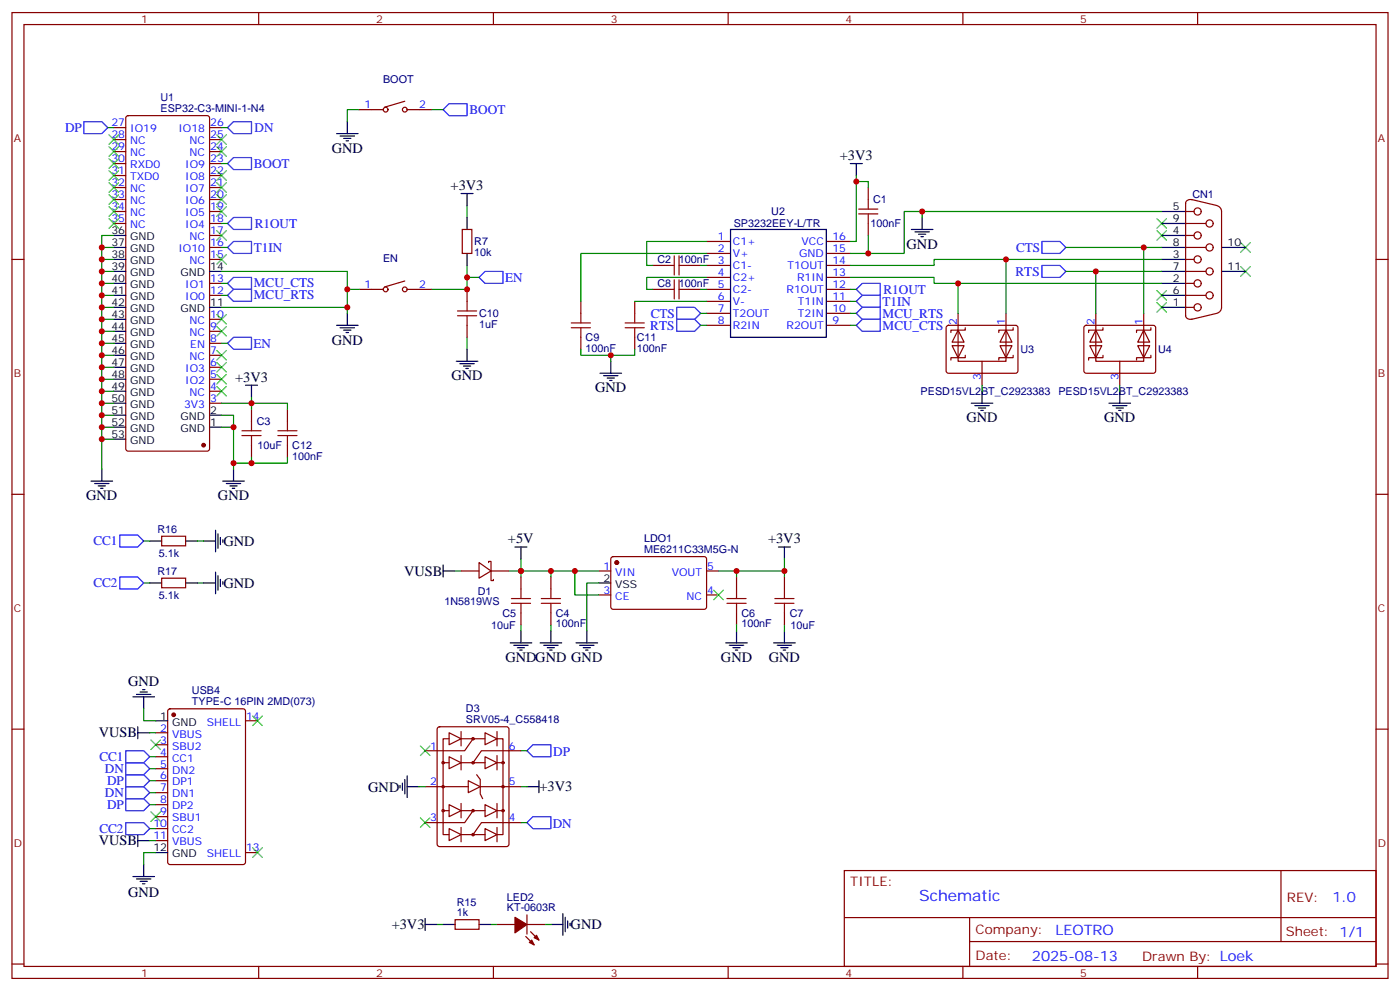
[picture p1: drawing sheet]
<svg xmlns="http://www.w3.org/2000/svg" width="412mm" height="292mm" viewBox="0 0 412 292" stroke-linecap="round" stroke-linejoin="round" font-family="sans-serif">
<g fill="none" stroke="#870000" stroke-width=".35">
<path d="M3.5 3.7h405.4v284.3h-405.4zM7.1 7.2h398.2v277.3h-398.2zM76.2 3.7v3.5M145.3 3.7v3.5M214.5 3.7v3.5M283.6 3.7v3.5M352.8 3.7v3.5M33.5 37.6h3.5M37.3 34.2l.4-.2h23.3l.7 .5v97.6l-.4 .7h-23.6l-.6-.4-.1-97.7zM61.7 37.6h3.6M105.8 32.3h7.1M119.2 29.8l-6 1.8"/>
<path d="M119.9 32.3h7.1M33.5 58.7h3.5M33.5 55.2h3.5M33.5 51.7h3.5M33.5 48.2h3.5M33.5 44.6h3.5M33.5 41.1h3.5M61.7 58.7h3.6M61.7 55.2h3.6M61.7 51.7h3.6M61.7 48.2h3.6M61.7 44.6h3.6"/>
<path d="M61.7 41.1h3.6M255.8 55.2v3.5M349.2 59.8v33.2M351 58.7l7.4 1.8M351.2 58.8a1.41 1.41 0 0 0-1.9 1.1M3.5 76.4h3.6M33.5 65.8h3.5M33.5 62.3h3.5M61.7 76.4h3.6M61.7 72.8h3.6M61.7 69.3h3.6M61.7 65.8h3.6"/>
<path d="M61.7 62.3h3.6M136.2 67.6h2.8v7h-2.8zM192.3 78.1h3.5M202.8 78.1h3.6M208.1 71.1h7.1M208.1 74.6h7.1M208.1 78.1h7.1M243.4 71.1h7.1M243.4 74.6h7.1M243.4 78.1h7.1M255.8 65.8v3.5M349.2 76.4h2.5"/>
<path d="M349.2 72.8h6M349.2 69.3h2.5M349.2 65.8h6M349.2 62.3h2.5M349.2 79.9h6M358.5 60.6a1.77 1.77 0 0 1 1.3 1.7v28.2a1.77 1.77 0 0 1-1.2 1.7M405.3 76.4h3.6M61.7 97.5h3.6M61.7 94h3.6M61.7 87h3.6M61.7 83.4h3.6M105.8 85.2h7.1"/>
<path d="M119.2 82.7l-6 1.8M119.9 85.2h7.1M137.6 85.2v3.5M137.6 95.8v3.5M171.1 88.7v3.6M171.1 99.3v3.5M187 88.7v3.6M187 99.3v3.5M192.3 85.2h3.5M202.8 85.2h3.6M208.1 81.7h7.1M208.1 85.2h7.1"/>
<path d="M208.1 88.7h7.1M208.1 92.3h7.1M208.1 95.8h7.1M243.4 81.7h7.1M243.4 85.2h7.1M243.4 88.7h7.1M243.4 92.3h7.1M243.4 95.8h7.1M278.9 96l.5-.2h20l.5 .7-.1 13-.6 .4-20.1-.1-.4-.6v-12.7zM282.2 97.2l1.8 3.5h-3.5zM282.2 92.3v14.1h14.1v-14.1M284.3 96.5v.7h-4.2v.7"/>
<path d="M296.3 97.2l1.8 3.5h-3.5zM298.4 96.5v.7h-4.2v.7M319.5 96l.5-.2h20l.4 .7v13l-.7 .4-20-.1-.4-.6v-12.7zM322.8 97.2l1.8 3.5h-3.6zM322.8 92.3v14.1h14.1v-14.1M324.9 96.5v.7h-4.2v.7M336.9 97.2l1.8 3.5h-3.6zM339 96.5v.7h-4.2v.7M349.2 87h6M349.2 83.4h2.5M349.2 90.5h2.5M349.3 92.8a1.31 1.31 0 0 0 1.9 1.1"/>
<path d="M358.4 92.3l-7.4 1.7M61.7 118.7h3.6M61.7 115.2h3.6M61.7 111.7h3.6M61.7 108.1h3.6M61.7 104.6h3.6M61.7 101.1h3.6M280.5 101.8h3.5l-1.8 3.5zM284.3 104.6v.7h-4.2v.7M289.3 106.4v7M294.6 101.8h3.5l-1.8 3.5zM298.4 104.6v.7h-4.2v.7"/>
<path d="M321 101.8h3.6l-1.8 3.5zM324.9 104.6v.7h-4.2v.7M329.8 106.4v7M335.1 101.8h3.6l-1.8 3.5zM339 104.6v.7h-4.2v.7M74.1 120.5v3.5M74.1 131.1v3.5M84.7 120.5v3.5M84.7 131.1v3.5M3.5 145.5h3.6M47.6 157.9h7.1v2.8h-7.1zM405.3 145.5h3.6"/>
<path d="M47.6 170.2h7.1v2.8h-7.1zM135.8 168.1h5.3M141.1 165.6l3.5 2.5-3.5 2.1zM143.9 165.6v-.3h.7v2.8M144.6 168.1v2.8h.7v-.3M144.6 168.1h5.3M153.5 169.9v3.5M162.3 169.9v3.5M176.4 168.1h3.5M176.4 175.2h3.5M180.2 164.1l.4-.2h27.1l.4 .7v14.4l-.7 .4-27.1-.1-.4-.6v-14.1zM208.1 168.1h3.6"/>
<path d="M208.1 175.2h3.6M217 169.9v3.5M231.1 169.9v3.5M153.5 180.4v3.6M162.3 180.4v3.6M217 180.4v3.6M231.1 180.4v3.6M3.5 214.7h3.6M45.9 215.7h3.5M45.9 219.3h3.5M49.6 208.9l.5-.2h21.5l.7 .4v44.7l-.4 .7h-21.8l-.7-.4v-44.7zM72.3 212.2h3.5"/>
<path d="M129 214.2l.5-.2h19.7l.7 .4v34.1l-.4 .7h-20l-.7-.4v-34.1zM132.3 215.7l3.5 1.8-3.5 1.8zM132.3 217.5h-1.8v28.2h1.8M135.8 215.4v4.2M135.8 217.5h7.1M139.3 217.5l-2.4 3.5h-11.7M142.9 215.7l3.5 1.8-3.5 1.8zM146.4 217.5h1.8v28.2h-1.8M146.4 215.4v4.2M405.3 214.7h3.6M45.9 222.8h3.5M45.9 226.3h3.5"/>
<path d="M45.9 229.8h3.5M45.9 233.4h3.5M45.9 236.9h3.5M125.2 231.6h12.7M130.5 224.5h1.8M130.5 238.7h1.8M132.3 222.8l3.5 1.7-3.5 1.8zM132.3 236.9l3.5 1.8-3.5 1.7zM135.8 222.4v4.3M135.8 236.5v4.3M135.8 224.5h7.1M135.8 238.7h7.1"/>
<path d="M137.9 229.8l3.6 1.8-3.6 1.8zM139.3 238.7l-2.4 3.5h-11.7M140.4 228.1l1.1 1.4v4.2l.7 1.4M141.5 231.6h12M142.9 222.8l3.5 1.7-3.5 1.8zM142.9 236.9l3.5 1.8-3.5 1.7zM146.4 222.4v4.3M146.4 236.5v4.3M146.4 224.5h1.8M146.4 238.7h1.8M153.5 221h-11.7l-2.5 3.5M45.9 240.4h3.5"/>
<path d="M45.9 243.9h3.5M45.9 247.5h3.5M72.3 251h3.5M132.3 243.9l3.5 1.8-3.5 1.8zM135.8 243.6v4.2M135.8 245.7h7.1M142.9 243.9l3.5 1.8-3.5 1.8zM146.4 243.6v4.2M153.5 242.2h-11.7l-2.5 3.5M248.7 256.3h156.6v28.2h-156.6zM377.3 256.3v20.9M134.1 270.8h7v2.8h-7z"/>
<path d="M146.4 272.2h5.3M154.9 275.7l2.4 2.5M155.2 272.2h5.3M155.2 269.3v5.7M156.3 274.3l2.4 2.5M248.7 270.1h156.5M285.6 277.2h119.6M285.6 270.1v14.2M3.5 283.8h3.6M76.2 284.5v3.5M145.3 284.5v3.5M214.5 284.5v3.5"/>
<path d="M283.6 284.5v3.5M352.8 284.5v3.5M405.3 283.8h3.6"/>
<circle cx="113.6" cy="32.3" r=".71"/>
<circle cx="119.2" cy="32.3" r=".71"/>
<circle cx="352.8" cy="69.3" r="1.06"/>
<circle cx="352.8" cy="62.3" r="1.06"/>
<circle cx="352.8" cy="76.4" r="1.06"/>
<circle cx="356.3" cy="65.8" r="1.06"/>
<circle cx="356.3" cy="72.8" r="1.06"/>
<circle cx="356.3" cy="79.9" r="1.06"/>
<circle cx="113.6" cy="85.2" r=".71"/>
<circle cx="119.2" cy="85.2" r=".71"/>
<circle cx="352.8" cy="83.4" r="1.06"/>
<circle cx="352.8" cy="90.5" r="1.06"/>
<circle cx="356.3" cy="87" r="1.06"/>
<circle cx="139.3" cy="217.5" r=".35"/>
<circle cx="130.5" cy="231.6" r=".35"/>
<circle cx="130.5" cy="224.5" r=".35"/>
<circle cx="130.5" cy="238.7" r=".35"/>
<circle cx="139.3" cy="224.5" r=".35"/>
<circle cx="139.3" cy="238.7" r=".35"/>
<circle cx="148.2" cy="238.7" r=".35"/>
<circle cx="148.2" cy="224.5" r=".35"/>
<circle cx="148.2" cy="231.6" r=".35"/>
<circle cx="139.3" cy="245.7" r=".35"/>
</g>
<g fill="#870000" stroke="#870000" stroke-width=".35">
<path d="M157.3 276l.7-.7 .7 1.5z"/>
<path d="M155.9 277.5l.7-.7 .7 1.4z"/>
<path d="M151.7 270.1l3.5 2.1-3.5 2.4z"/>
<circle cx="60" cy="131.1" r=".53"/>
<circle cx="51.2" cy="210.4" r=".53"/>
<circle cx="181.7" cy="165.6" r=".53"/>
</g>
<g fill="none" stroke="#000" stroke-width=".35">
<path d="M99.1 39.3h6.4M102.3 35.8v3.5M100.2 40h4.2M101.2 40.7h2.2M102 41.5h.7M135.8 57h3.5M137.6 57v3.5M250.5 48.2h3.5M252.2 48.2v3.5M33.5 79.9h3.5M33.5 69.3h3.5M33.5 72.8h3.5"/>
<path d="M33.5 76.4h3.5M61.7 79.9h3.6M137.6 64v3.6M137.6 74.6v3.5M215.2 67.6h28.2v31.7h-28.2zM268.5 67.6h6.3M269.5 68.3h4.3M270.6 69h2.1M271.3 69.7h.7M271.6 64v3.6M342.2 79.9h7M342.2 69.3h7"/>
<path d="M342.2 72.8h7M342.2 76.4h7M342.2 62.3h7M342.2 65.8h7M359.8 79.9h7.1M359.8 72.8h7.1M33.5 90.5h3.5M33.5 83.4h3.5M33.5 87h3.5M33.5 94h3.5M33.5 97.5h3.5M61.7 90.5h3.6"/>
<path d="M99.1 95.8h6.4M100.2 96.5h4.2M101.2 97.2h2.2M102 97.9h.7M102.3 92.3v3.5M342.2 90.5h7M342.2 83.4h7M342.2 87h7M33.5 101.1h3.5M33.5 104.6h3.5M33.5 108.1h3.5M33.5 111.7h3.5"/>
<path d="M33.5 115.2h3.5M33.5 118.7h3.5M72.3 113.4h3.5M74.1 113.4v3.5M134.4 106.4h6.4M135.5 107.1h4.2M136.5 107.8h2.1M137.2 108.5h.7M137.6 102.8v3.6M176.7 109.9h6.4M177.8 110.6h4.2M178.9 111.3h2.1"/>
<path d="M179.6 112h.7M179.9 106.4v3.5M286.1 118.7h6.4M287.2 119.4h4.2M289.3 115.2v3.5M326.7 118.7h6.3M327.7 119.4h4.3M329.8 115.2v3.5M30 138.1v3.5M33.5 125.8h3.5M33.5 122.2h3.5M33.5 129.3h3.5"/>
<path d="M61.7 125.8h3.6M61.7 122.2h3.6M68.8 138.1v3.5M288.2 120.1h2.1M288.9 120.8h.7M328.8 120.1h2.1M329.5 120.8h.7M26.8 141.6h6.4M27.9 142.3h4.2M28.9 143.1h2.1M29.6 143.8h.7M44.1 159.3h3.5"/>
<path d="M54.7 159.3h3.5M60 159.3h3.5M63.5 156.1v6.4M64.2 157.2v4.2M64.9 158.2v2.1M65.6 158.9v.7M65.6 141.6h6.4M66.7 142.3h4.2M67.7 143.1h2.1M68.4 143.8h.7M44.1 171.6h3.5M54.7 171.6h3.5"/>
<path d="M60 171.6h3.5M63.5 168.5v6.3M64.2 169.5v4.2M64.9 170.6v2.1M65.6 171.3v.7M130.5 168.1h3.6M130.5 166.3v3.6M151.7 161h3.5M153.5 161v3.6M176.4 171.6h3.5M229.3 161h3.5M231.1 161v3.6"/>
<path d="M150.3 189.3h6.3M151.3 190h4.3M152.4 190.7h2.1M153.1 191.4h.7M153.5 185.7v3.6M159.1 189.3h6.4M160.2 190h4.2M161.2 190.7h2.1M161.9 191.4h.7M162.3 185.7v3.6M169.7 189.3h6.3M170.7 190h4.3"/>
<path d="M171.8 190.7h2.1M172.5 191.4h.7M172.9 185.7v3.6M213.8 189.3h6.3M214.8 190h4.3M215.9 190.7h2.1M216.6 191.4h.7M217 185.7v3.6M227.9 189.3h6.3M229 190h4.2M230 190.7h2.1M230.7 191.4h.7"/>
<path d="M231.1 185.7v3.6M39.2 205.1h6.3M40.2 204.4h4.2M40.6 215.7h3.5M40.6 214v3.5M41.3 203.7h2.1M42 203h.7M42.3 205.1v3.6M45.9 212.2h3.5M117.8 231.2v.8M118.5 230.5v2.2M119.2 229.5v4.2"/>
<path d="M119.9 231.6h3.6M119.9 228.4v6.4M155.2 231.6h3.5M158.7 229.8v3.6M39.2 258.1h6.3M40.2 258.8h4.2M40.6 245.7v3.5M40.6 247.5h3.5M41.3 259.5h2.1M42.3 254.5v3.6M45.9 251h3.5M42 260.2h.7"/>
<path d="M125.2 272.2h3.6M125.2 270.4v3.5M130.5 272.2h3.6M141.1 272.2h3.5M162.3 272.2h3.5M165.8 269v6.3M166.5 270.1v4.2M167.2 271.1v2.1M167.9 271.8v.7"/>
</g>
<g fill="none" stroke="#a10000" stroke-width=".35">
<path d="M255.8 58.7v2.9M195.8 78.1h2.8M198.6 75.3v5.7M200 75.3v5.7M200 78.1h2.8M252.9 63h5.7M252.9 61.6h5.7M255.8 63v2.8M134.8 93h5.6M134.8 91.5h5.6M137.6 88.7v2.8M137.6 93v2.8"/>
<path d="M168.3 95.1h5.6M168.3 96.5h5.6M171.1 92.3v2.8M171.1 96.5v2.8M184.1 95.1h5.7M184.1 96.5h5.7M187 92.3v2.8M187 96.5v2.8M195.8 85.2h2.8M198.6 82.4v5.6M200 82.4v5.6M200 85.2h2.8"/>
<path d="M71.3 128.2h5.6M71.3 126.8h5.6M74.1 124v2.8M74.1 128.2v2.9M81.8 128.2h5.7M81.8 126.8h5.7M84.7 124v2.8M84.7 128.2v2.9M150.6 177.6h5.7M150.6 176.2h5.7M153.5 173.4v2.8M153.5 177.6v2.8"/>
<path d="M159.5 177.6h5.6M159.5 176.2h5.6M162.3 173.4v2.8M162.3 177.6v2.8M214.1 177.6h5.7M214.1 176.2h5.7M217 173.4v2.8M217 177.6v2.8M228.2 177.6h5.7M228.2 176.2h5.7M231.1 173.4v2.8M231.1 177.6v2.8"/>
</g>
<g fill="none" stroke="#00f" stroke-width=".35">
<path d="M24.7 35.8h5.3l1.7 1.8-1.7 1.7h-5.3zM68.8 35.8h5.3v3.5h-5.3l-1.8-1.7zM132.3 30.5h5.3v3.5h-5.3l-1.8-1.7zM67 48.2l1.8-1.8h5.3v3.5h-5.3zM67 72.8l1.8-1.7h5.3v3.5h-5.3zM67 65.8l1.8-1.8h5.3v3.6h-5.3zM306.9 71.1h5.3l1.8 1.7-1.8 1.8h-5.3zM306.9 78.1h5.3l1.8 1.8-1.8 1.8h-5.3zM67 83.4l1.8-1.7h5.3v3.5h-5.3zM67 87l1.8-1.8h5.3v3.5h-5.3zM141.1 81.7l1.8-1.8h5.3v3.5h-5.3zM199.3 90.5h5.3l1.8 1.8-1.8 1.7h-5.3z"/>
<path d="M199.3 94h5.3l1.8 1.8-1.8 1.7h-5.3zM252.2 85.2l1.8-1.8h5.3v3.6h-5.3zM252.2 95.8l1.8-1.8h5.3v3.5h-5.3zM252.2 92.3l1.8-1.8h5.3v3.5h-5.3zM254 87h5.3v3.5h-5.3l-1.8-1.8zM67 101.1l1.8-1.8h5.3v3.5h-5.3zM35.3 157.5h5.3l1.7 1.8-1.7 1.7h-5.3zM35.3 169.9h5.3l1.7 1.7-1.7 1.8h-5.3zM37 231.6h5.3l1.8 1.8-1.8 1.7h-5.3zM37 228.1h5.3l1.8 1.7-1.8 1.8h-5.3zM37 221h5.3l1.8 1.8-1.8 1.7h-5.3zM37 224.5h5.3l1.8 1.8-1.8 1.8h-5.3z"/>
<path d="M37 235.1h5.3l1.8 1.8-1.8 1.8h-5.3zM155.2 221l1.8-1.7h5.3v3.5h-5.3zM37 242.2h5.3l1.8 1.7-1.8 1.8h-5.3zM155.2 242.2l1.8-1.8h5.3v3.5h-5.3z"/>
</g>
<g fill="none" stroke="#008700" stroke-width=".35">
<path d="M31.7 37.6h1.8M65.3 37.6h1.7M105.8 32.3h-3.5v3.5M127 32.3h3.5M65.3 48.2h1.7M252.2 51.7v19.4h-1.7M252.2 53.4h3.6v1.8M30 72.8h3.5M30 76.4h3.5M30 79.9h3.5M33.5 69.3h-3.5v52.9M65.3 79.9h37v12.4"/>
<path d="M65.3 72.8h1.7M65.3 65.8h1.7M137.6 78.1v7.1h-10.6M137.6 60.5v3.5M206.4 78.1h1.7M208.1 71.1h-17.6v7h1.8M208.1 74.6h-37v14.1M255.8 69.3v5.3M271.6 62.3h-5.3v12.3h-15.8M296.3 76.4v15.9M314 72.8h28.2M314 79.9h28.2"/>
<path d="M322.8 79.9v12.4M336.9 72.8v19.5M342.2 76.4h-67v1.7h-24.7M342.2 62.3h-70.6v1.7M30 83.4h3.5M30 87h3.5M30 90.5h3.5M30 94h3.5M30 97.5h3.5M65.3 83.4h1.7M65.3 87h1.7M65.3 90.5h37"/>
<path d="M102.3 85.2h3.5M137.6 99.3v3.5M137.6 81.7h3.5M187 88.7h21.1M206.4 85.2h1.7M206.4 95.8h1.7M206.4 92.3h1.7M208.1 81.7h-17.6v3.5h1.8M250.5 81.7h24.7v1.7h67M250.5 85.2h1.7M250.5 88.7h1.7M250.5 95.8h1.7"/>
<path d="M250.5 92.3h1.7M282.2 83.4v8.9M30 101.1h3.5M30 104.6h3.5M30 108.1h3.5M30 111.7h3.5M30 115.2h3.5M30 118.7h3.5M65.3 118.7h8.8v1.8M65.3 101.1h1.7M74.1 116.9v1.8h10.6v1.8M171.1 102.8v1.8h8.8v1.8"/>
<path d="M187 102.8v1.8h-7.1M289.3 113.4v1.8M329.8 113.4v1.8M33.5 129.3h-3.5v8.8M33.5 125.8h-3.5v3.5M33.5 122.2h-3.5v3.6M65.3 125.8h3.5v12.3M65.3 122.2h3.5v3.6M74.1 134.6v1.7h-5.3M84.7 134.6v1.7h-10.6M42.3 159.3h1.8M58.2 159.3h1.8"/>
<path d="M42.3 171.6h1.8M58.2 171.6h1.8M134.1 168.1h1.7M149.9 168.1h26.5M153.5 164.6v5.3M162.3 168.1v1.8M169.3 168.1v7.1h7.1M176.4 171.6h-3.5v14.1M217 168.1v1.8M231.1 164.6v3.5h-19.4M231.1 168.1v1.8M153.5 184v1.7"/>
<path d="M162.3 184v1.7M217 184v1.7M231.1 184v1.7M42.3 208.7v3.5h3.6M44.1 215.7h1.8M44.1 222.8h1.8M44.1 226.3h1.8M44.1 229.8h1.8M44.1 233.4h1.8M44.1 236.9h1.8M123.5 231.6h1.7M153.5 231.6h1.7"/>
<path d="M153.5 221h1.7M44.1 243.9h1.8M44.1 247.5h1.8M45.9 251h-3.6v3.5M153.5 242.2h1.7M128.8 272.2h1.7M144.6 272.2h1.8M160.5 272.2h1.8"/>
</g>
<g fill="none" stroke="#3c3" stroke-width=".35">
<path d="M32.1 39.7l2.8 2.8M34.9 39.7l-2.8 2.8M63.9 39.7l2.8 2.8M66.7 39.7l-2.8 2.8M32.1 57.3l2.8 2.8M32.1 53.8l2.8 2.8M32.1 43.2l2.8 2.8M32.1 50.3l2.8 2.8M32.1 46.7l2.8 2.9M34.9 57.3l-2.8 2.8M34.9 53.8l-2.8 2.8M34.9 43.2l-2.8 2.8"/>
<path d="M34.9 50.3l-2.8 2.8M34.9 46.7l-2.8 2.9M63.9 43.2l2.8 2.8M63.9 50.3l2.8 2.8M63.9 53.8l2.8 2.8M63.9 57.3l2.8 2.8M66.7 43.2l-2.8 2.8M66.7 50.3l-2.8 2.8M66.7 53.8l-2.8 2.8M66.7 57.3l-2.8 2.8M32.1 64.4l2.8 2.8M32.1 60.9l2.8 2.8"/>
<path d="M34.9 64.4l-2.8 2.8M34.9 60.9l-2.8 2.8M63.9 67.9l2.8 2.8M63.9 75l2.8 2.8M63.9 60.9l2.8 2.8M66.7 67.9l-2.8 2.8M66.7 75l-2.8 2.8M66.7 60.9l-2.8 2.8M340.8 64.4l2.8 2.8M340.8 67.9l2.8 2.8M343.6 64.4l-2.8 2.8M343.6 67.9l-2.8 2.8"/>
<path d="M365.5 71.4l2.8 2.9M365.5 78.5l2.8 2.8M368.3 71.4l-2.8 2.9M368.3 78.5l-2.8 2.8M63.9 92.6l2.8 2.8M63.9 96.1l2.8 2.9M66.7 92.6l-2.8 2.8M66.7 96.1l-2.8 2.9M340.8 85.5l2.8 2.9M340.8 89.1l2.8 2.8M343.6 85.5l-2.8 2.9M343.6 89.1l-2.8 2.8"/>
<path d="M63.9 103.2l2.8 2.8M63.9 113.8l2.8 2.8M63.9 110.2l2.8 2.9M63.9 106.7l2.8 2.8M66.7 103.2l-2.8 2.8M66.7 113.8l-2.8 2.8M66.7 110.2l-2.8 2.9M66.7 106.7l-2.8 2.8M210.3 173.7l2.8 2.9M213.1 173.7l-2.8 2.9M44.4 217.8l2.9 2.9M47.3 217.8l-2.9 2.9"/>
<path d="M74.4 210.8l2.9 2.8M77.3 210.8l-2.9 2.8M123.8 219.6l2.8 2.8M126.6 219.6l-2.8 2.8M44.4 239l2.9 2.8M47.3 239l-2.9 2.8M74.4 249.6l2.9 2.8M77.3 249.6l-2.9 2.8M123.8 240.8l2.8 2.8M126.6 240.8l-2.8 2.8"/>
</g>
<g fill="#c00">
<circle cx="153.5" cy="168.1" r=".88"/>
<circle cx="169.3" cy="168.1" r=".88"/>
<circle cx="162.3" cy="168.1" r=".88"/>
<circle cx="137.6" cy="81.7" r=".88"/>
<circle cx="68.8" cy="125.8" r=".88"/>
<circle cx="30" cy="129.3" r=".88"/>
<circle cx="30" cy="125.8" r=".88"/>
<circle cx="30" cy="122.2" r=".88"/>
<circle cx="30" cy="72.8" r=".88"/>
<circle cx="30" cy="76.4" r=".88"/>
<circle cx="30" cy="79.9" r=".88"/>
<circle cx="30" cy="83.4" r=".88"/>
<circle cx="30" cy="87" r=".88"/>
<circle cx="30" cy="90.5" r=".88"/>
<circle cx="30" cy="94" r=".88"/>
<circle cx="30" cy="97.5" r=".88"/>
<circle cx="30" cy="101.1" r=".88"/>
<circle cx="30" cy="104.6" r=".88"/>
<circle cx="30" cy="108.1" r=".88"/>
<circle cx="30" cy="111.7" r=".88"/>
<circle cx="30" cy="115.2" r=".88"/>
<circle cx="30" cy="118.7" r=".88"/>
<circle cx="217" cy="168.1" r=".88"/>
<circle cx="231.1" cy="168.1" r=".88"/>
<circle cx="271.6" cy="62.3" r=".88"/>
<circle cx="68.8" cy="136.3" r=".88"/>
<circle cx="74.1" cy="118.7" r=".88"/>
<circle cx="252.2" cy="53.4" r=".88"/>
<circle cx="255.8" cy="74.6" r=".88"/>
<circle cx="282.2" cy="83.4" r=".88"/>
<circle cx="296.3" cy="76.4" r=".88"/>
<circle cx="74.1" cy="136.3" r=".88"/>
<circle cx="179.9" cy="104.6" r=".88"/>
<circle cx="322.8" cy="79.9" r=".88"/>
<circle cx="336.9" cy="72.8" r=".88"/>
<circle cx="137.6" cy="85.2" r=".88"/>
<circle cx="102.3" cy="90.5" r=".88"/>
<circle cx="102.3" cy="85.2" r=".88"/>
</g>
<text font-size="4.6" fill="#00f" x="270.8" y="265.3">Schematic</text>
<g font-size="4.2">
<text x="97.7" y="45">GND</text>
<text x="247.4" y="47.1">+3V3</text>
<text x="132.7" y="55.9">+3V3</text>
<text x="267.1" y="73.2">GND</text>
<text x="97.7" y="101.4">GND</text>
<text x="69.2" y="112.3">+3V3</text>
<text x="133" y="112">GND</text>
<text x="175.3" y="115.5">GND</text>
<text x="284.7" y="124.4">GND</text>
<text x="325.3" y="124.4">GND</text>
<text x="25.4" y="147.3">GND</text>
<text x="64.2" y="147.3">GND</text>
<text x="65.8" y="160.7">GND</text>
<text x="149.6" y="160">+5V</text>
<text x="226.2" y="159.9">+3V3</text>
<text x="65.8" y="173">GND</text>
<text x="119.1" y="169.5">VUSB</text>
<text x="148.9" y="194.9">GNDGND GND</text>
<text x="212.4" y="194.9">GND</text>
<text x="226.5" y="194.9">GND</text>
<text x="37.7" y="201.9">GND</text>
<text x="29.1" y="217.1">VUSB</text>
<text x="108.5" y="233">GND</text>
<text x="158.9" y="233">+3V3</text>
<text x="29.1" y="248.9">VUSB</text>
<text x="37.7" y="264.1">GND</text>
<text x="115.4" y="273.6">+3V3</text>
<text x="168.1" y="273.6">GND</text>
</g>
<g font-size="4.2" fill="#00f">
<text x="392.5" y="265.6">1.0</text>
<text x="310.9" y="275.1">LEOTRO</text>
<text x="304" y="282.9">2025-08-13</text>
</g>
<g font-size="3.9" fill="#00f">
<text x="138.3" y="33.6">BOOT</text>
<text x="19.2" y="38.9">DP</text>
<text x="75" y="38.8">DN</text>
<text x="74.8" y="49.6">BOOT</text>
<text x="75" y="67.1">R1OUT</text>
<text x="74.7" y="74.2">T1IN</text>
<text x="299.3" y="74.1">CTS</text>
<text x="148.8" y="83">EN</text>
<text x="299.1" y="81.2">RTS</text>
<text x="74.8" y="84.6">MCU_CTS</text>
<text x="74.8" y="88.2">MCU_RTS</text>
<text x="260.2" y="86.5">R1OUT</text>
<text x="191.7" y="93.5">CTS</text>
<text x="259.9" y="90">T1IN</text>
<text x="260" y="93.6">MCU_RTS</text>
<text x="191.6" y="97">RTS</text>
<text x="260" y="97.1">MCU_CTS</text>
<text x="74.7" y="102.4">EN</text>
<text x="27.5" y="160.5">CC1</text>
<text x="27.5" y="172.9">CC2</text>
<text x="29.3" y="224">CC1</text>
<text x="30.9" y="227.6">DN</text>
<text x="163" y="222.6">DP</text>
<text x="31.5" y="231.2">DP</text>
<text x="30.9" y="234.6">DN</text>
<text x="31.5" y="238.2">DP</text>
<text x="29.3" y="245.2">CC2</text>
<text x="162.8" y="243.7">DN</text>
</g>
<g font-size="3.9" fill="#800">
<text x="250.5" y="260.9">TITLE:</text>
<text x="379.1" y="265.6">REV:</text>
<text x="287.4" y="275.1">Company:</text>
<text x="378.7" y="275.7">Sheet: 1/1</text>
<text x="287.4" y="282.8">Date:</text>
<text x="336.4" y="282.8">Drawn By: Loek</text>
</g>
<g font-size="3.2" fill="#800">
<text x="41.6" y="6.7">1</text>
<text x="110.8" y="6.7">2</text>
<text x="179.9" y="6.7">3</text>
<text x="249.1" y="6.7">4</text>
<text x="318.2" y="6.7">5</text>
<text x="4.1" y="41.8">A</text>
<text x="405.9" y="41.8">A</text>
<text x="4.1" y="110.9">B</text>
<text x="405.9" y="110.9">B</text>
<text x="4.1" y="180.1">C</text>
<text x="405.9" y="180.1">C</text>
<text x="4.1" y="249.2">D</text>
<text x="405.9" y="249.2">D</text>
<text x="41.6" y="287.5">1</text>
<text x="110.8" y="287.5">2</text>
<text x="179.9" y="287.5">3</text>
<text x="249.1" y="287.5">4</text>
<text x="318.2" y="287.5">5</text>
</g>
<g font-size="3.2" fill="#000080">
<text x="47.3" y="29.8">U1</text>
<text x="112.9" y="24.3">BOOT</text>
<text x="47.3" y="33">ESP32-C3-MINI-1-N4</text>
<text x="257.2" y="59.9">C1</text>
<text x="351.2" y="58.1">CN1</text>
<text x="227.2" y="63.2">U2</text>
<text x="216.1" y="66.9">SP3232EEY-L/TR</text>
<text x="256.4" y="66.9">100nF</text>
<text x="112.9" y="77.2">EN</text>
<text x="139.7" y="75.4">10k</text>
<text x="139.7" y="72.2">R7</text>
<text x="193.7" y="77.6">C2</text>
<text x="199.9" y="77.6">100nF</text>
<text x="193.7" y="84.6">C8</text>
<text x="199.9" y="84.6">100nF</text>
<text x="141.1" y="93.4">C10</text>
<text x="141.1" y="96.6">1uF</text>
<text x="172.5" y="100.5">C9</text>
<text x="187.6" y="100.5">C11</text>
<text x="172.5" y="103.6">100nF</text>
<text x="187.6" y="103.6">100nF</text>
<text x="300.6" y="104">U3</text>
<text x="341.1" y="104">U4</text>
<text x="271.2" y="116.2">PESD15VL2BT_C2923383</text>
<text x="311.8" y="116.2">PESD15VL2BT_C2923383</text>
<text x="75.7" y="125.1">C3</text>
<text x="75.9" y="132.2">10uF</text>
<text x="86.1" y="135.3">100nF</text>
<text x="86.1" y="132.2">C12</text>
<text x="46.4" y="156.9">R16</text>
<text x="189.7" y="159.6">LDO1</text>
<text x="46.8" y="163.9">5.1k</text>
<text x="189.7" y="162.8">ME6211C33M5G-N</text>
<text x="46.4" y="169.2">R17</text>
<text x="46.8" y="176.3">5.1k</text>
<text x="130.9" y="178.1">1N5819WS</text>
<text x="140.8" y="175.2">D1</text>
<text x="144.7" y="185.1">10uF</text>
<text x="148" y="181.6">C5</text>
<text x="163.7" y="184.7">100nF</text>
<text x="163.7" y="181.6">C4</text>
<text x="218.4" y="184.7">100nF</text>
<text x="218.4" y="181.6">C6</text>
<text x="232.6" y="181.6">C7</text>
<text x="232.9" y="185.1">10uF</text>
<text x="56.5" y="207.5">TYPE-C 16PIN 2MD(073)</text>
<text x="56.5" y="204.3">USB4</text>
<text x="137.2" y="209.7">D3</text>
<text x="137.2" y="212.9">SRV05-4_C558418</text>
<text x="134.5" y="269.7">1k</text>
<text x="134.5" y="266.8">R15</text>
<text x="149.3" y="268.3">KT-0603R</text>
<text x="149.3" y="265.3">LED2</text>
</g>
<g font-size="3.2" fill="#00f">
<text x="107.3" y="31.9">1</text>
<text x="123.5" y="31.9">2</text>
<text x="32.8" y="37.2">27</text>
<text x="32.8" y="40.7">28</text>
<text x="38.3" y="39">IO19</text>
<text x="52.6" y="39">IO18</text>
<text x="61.9" y="40.7">25</text>
<text x="61.9" y="37.2">26</text>
<text x="32.8" y="44.3">29</text>
<text x="32.8" y="47.8">30</text>
<text x="38.3" y="42.5">NC</text>
<text x="38.3" y="46">NC</text>
<text x="55.8" y="46">NC</text>
<text x="55.8" y="42.5">NC</text>
<text x="61.9" y="47.8">23</text>
<text x="61.9" y="44.3">24</text>
<text x="32.8" y="51.3">31</text>
<text x="38.3" y="49.6">RXD0</text>
<text x="38.3" y="53.1">TXD0</text>
<text x="54.6" y="53.1">IO8</text>
<text x="54.6" y="49.6">IO9</text>
<text x="61.9" y="51.3">22</text>
<text x="32.8" y="54.9">32</text>
<text x="32.8" y="58.4">33</text>
<text x="38.3" y="56.6">NC</text>
<text x="54.6" y="56.6">IO7</text>
<text x="61.9" y="58.4">20</text>
<text x="61.9" y="54.9">21</text>
<text x="32.8" y="61.9">34</text>
<text x="32.8" y="65.4">35</text>
<text x="38.3" y="60.1">NC</text>
<text x="38.3" y="63.7">NC</text>
<text x="54.6" y="63.7">IO5</text>
<text x="54.6" y="60.1">IO6</text>
<text x="61.9" y="65.4">18</text>
<text x="61.9" y="61.9">19</text>
<text x="38.3" y="67.2">NC</text>
<text x="54.6" y="67.2">IO4</text>
<text x="55.8" y="70.7">NC</text>
<text x="61.9" y="69">17</text>
<text x="211.4" y="70.7">1</text>
<text x="245.2" y="70.7">16</text>
<text x="52.6" y="74.3">IO10</text>
<text x="55.8" y="77.8">NC</text>
<text x="61.9" y="76">15</text>
<text x="61.9" y="72.5">16</text>
<text x="211.4" y="74.3">2</text>
<text x="211.4" y="77.8">3</text>
<text x="215.9" y="72.1">C1+</text>
<text x="215.9" y="75.7">V+</text>
<text x="235.4" y="75.7">GND</text>
<text x="236.1" y="72.1">VCC</text>
<text x="245.2" y="77.8">14</text>
<text x="245.2" y="74.3">15</text>
<text x="61.9" y="83.1">13</text>
<text x="211.4" y="81.3">4</text>
<text x="215.9" y="79.2">C1-</text>
<text x="215.9" y="82.7">C2+</text>
<text x="232" y="79.2">T1OUT</text>
<text x="234.8" y="82.7">R1IN</text>
<text x="245.2" y="81.3">13</text>
<text x="54.6" y="88.4">IO0</text>
<text x="54.6" y="84.8">IO1</text>
<text x="61.9" y="86.6">12</text>
<text x="107.3" y="84.8">1</text>
<text x="123.5" y="84.8">2</text>
<text x="211.4" y="84.8">5</text>
<text x="211.4" y="88.4">6</text>
<text x="215.9" y="86.3">C2-</text>
<text x="215.9" y="89.8">V-</text>
<text x="231.7" y="86.3">R1OUT</text>
<text x="235" y="89.8">T1IN</text>
<text x="245.2" y="88.4">11</text>
<text x="245.2" y="84.8">12</text>
<text x="55.8" y="95.4">NC</text>
<text x="61.9" y="93.7">10</text>
<text x="211.4" y="91.9">7</text>
<text x="211.4" y="95.4">8</text>
<text x="215.9" y="93.3">T2OUT</text>
<text x="235" y="93.3">T2IN</text>
<text x="245.2" y="95.4">9</text>
<text x="245.2" y="91.9">10</text>
<text x="281.9" y="95.8" transform="rotate(-90 281.9 95.8)">2</text>
<text x="296" y="95.8" transform="rotate(-90 296 95.8)">1</text>
<text x="322.4" y="95.8" transform="rotate(-90 322.4 95.8)">2</text>
<text x="336.5" y="95.8" transform="rotate(-90 336.5 95.8)">1</text>
<text x="55.8" y="99">NC</text>
<text x="61.9" y="100.7">8</text>
<text x="61.9" y="97.2">9</text>
<text x="215.9" y="96.8">R2IN</text>
<text x="231.7" y="96.8">R2OUT</text>
<text x="55.8" y="106">NC</text>
<text x="56" y="102.5">EN</text>
<text x="61.9" y="107.8">6</text>
<text x="61.9" y="104.2">7</text>
<text x="54.6" y="113.1">IO2</text>
<text x="54.6" y="109.5">IO3</text>
<text x="61.9" y="111.3">5</text>
<text x="288.9" y="111.9" transform="rotate(-90 288.9 111.9)">3</text>
<text x="329.5" y="111.9" transform="rotate(-90 329.5 111.9)">3</text>
<text x="55.8" y="116.6">NC</text>
<text x="61.9" y="118.4">3</text>
<text x="61.9" y="114.8">4</text>
<text x="54.2" y="120.1">3V3</text>
<text x="177.7" y="167.7">1</text>
<text x="208.3" y="167.7">5</text>
<text x="181.2" y="169.5">VIN</text>
<text x="197.9" y="169.5">VOUT</text>
<text x="177.7" y="174.8">3</text>
<text x="181.2" y="176.6">CE</text>
<text x="202.2" y="176.6">NC</text>
<text x="208.3" y="174.8">4</text>
<text x="47.2" y="215.4">2</text>
<text x="60.9" y="213.6">SHELL</text>
<text x="72.5" y="211.8">14</text>
<text x="47.2" y="218.9">3</text>
<text x="50.7" y="217.1">VBUS</text>
<text x="50.7" y="220.7">SBU2</text>
<text x="126.7" y="220.7">1</text>
<text x="149.9" y="220.7">6</text>
<text x="47.2" y="222.4">4</text>
<text x="47.2" y="226">5</text>
<text x="50.7" y="224.2">CC1</text>
<text x="50.7" y="227.7">DN2</text>
<text x="47.2" y="229.5">6</text>
<text x="47.2" y="233">7</text>
<text x="50.7" y="231.2">DP1</text>
<text x="126.7" y="231.2">2</text>
<text x="149.9" y="231.2">5</text>
<text x="47.2" y="236.5">8</text>
<text x="50.7" y="234.8">DN1</text>
<text x="50.7" y="238.3">DP2</text>
<text x="45.2" y="243.6">10</text>
<text x="47.2" y="240.1">9</text>
<text x="50.7" y="241.8">SBU1</text>
<text x="50.7" y="245.4">CC2</text>
<text x="126.7" y="241.8">3</text>
<text x="149.9" y="241.8">4</text>
<text x="45.2" y="247.1">11</text>
<text x="50.7" y="248.9">VBUS</text>
<text x="72.5" y="250.6">13</text>
<text x="60.9" y="252.4">SHELL</text>
</g>
<g font-size="3.2">
<text x="345.5" y="61.9">5</text>
<text x="345.5" y="65.4">9</text>
<text x="32.8" y="69">36</text>
<text x="38.3" y="70.7">GND</text>
<text x="345.5" y="69">4</text>
<text x="32.8" y="72.5">37</text>
<text x="32.8" y="76">38</text>
<text x="38.3" y="74.3">GND</text>
<text x="38.3" y="77.8">GND</text>
<text x="345.5" y="76">3</text>
<text x="345.5" y="72.5">8</text>
<text x="361.6" y="72.5">10</text>
<text x="32.8" y="79.6">39</text>
<text x="32.8" y="83.1">40</text>
<text x="38.3" y="81.3">GND</text>
<text x="53.1" y="81.3">GND</text>
<text x="61.9" y="79.6">14</text>
<text x="345.5" y="83.1">2</text>
<text x="345.5" y="79.6">7</text>
<text x="361.6" y="79.6">11</text>
<text x="32.8" y="86.6">41</text>
<text x="38.3" y="84.8">GND</text>
<text x="38.3" y="88.4">GND</text>
<text x="345.5" y="86.6">6</text>
<text x="32.8" y="90.1">42</text>
<text x="32.8" y="93.7">43</text>
<text x="38.3" y="91.9">GND</text>
<text x="38.3" y="95.4">GND</text>
<text x="53.1" y="91.9">GND</text>
<text x="61.9" y="90.1">11</text>
<text x="345.5" y="90.1">1</text>
<text x="32.8" y="97.2">44</text>
<text x="32.8" y="100.7">45</text>
<text x="38.3" y="99">GND</text>
<text x="32.8" y="104.2">46</text>
<text x="32.8" y="107.8">47</text>
<text x="38.3" y="102.5">GND</text>
<text x="38.3" y="106">GND</text>
<text x="32.8" y="111.3">48</text>
<text x="38.3" y="109.5">GND</text>
<text x="38.3" y="113.1">GND</text>
<text x="32.8" y="114.8">49</text>
<text x="32.8" y="118.4">50</text>
<text x="38.3" y="116.6">GND</text>
<text x="32.8" y="121.9">51</text>
<text x="32.8" y="125.4">52</text>
<text x="38.3" y="120.1">GND</text>
<text x="38.3" y="123.6">GND</text>
<text x="53.1" y="123.6">GND</text>
<text x="61.9" y="125.4">1</text>
<text x="61.9" y="121.9">2</text>
<text x="32.8" y="128.9">53</text>
<text x="38.3" y="127.2">GND</text>
<text x="38.3" y="130.7">GND</text>
<text x="53.1" y="127.2">GND</text>
<text x="177.7" y="171.3">2</text>
<text x="181.2" y="173">VSS</text>
<text x="47.2" y="211.8">1</text>
<text x="50.7" y="213.6">GND</text>
<text x="45.2" y="250.6">12</text>
<text x="50.7" y="252.4">GND</text>
</g>
</svg>
